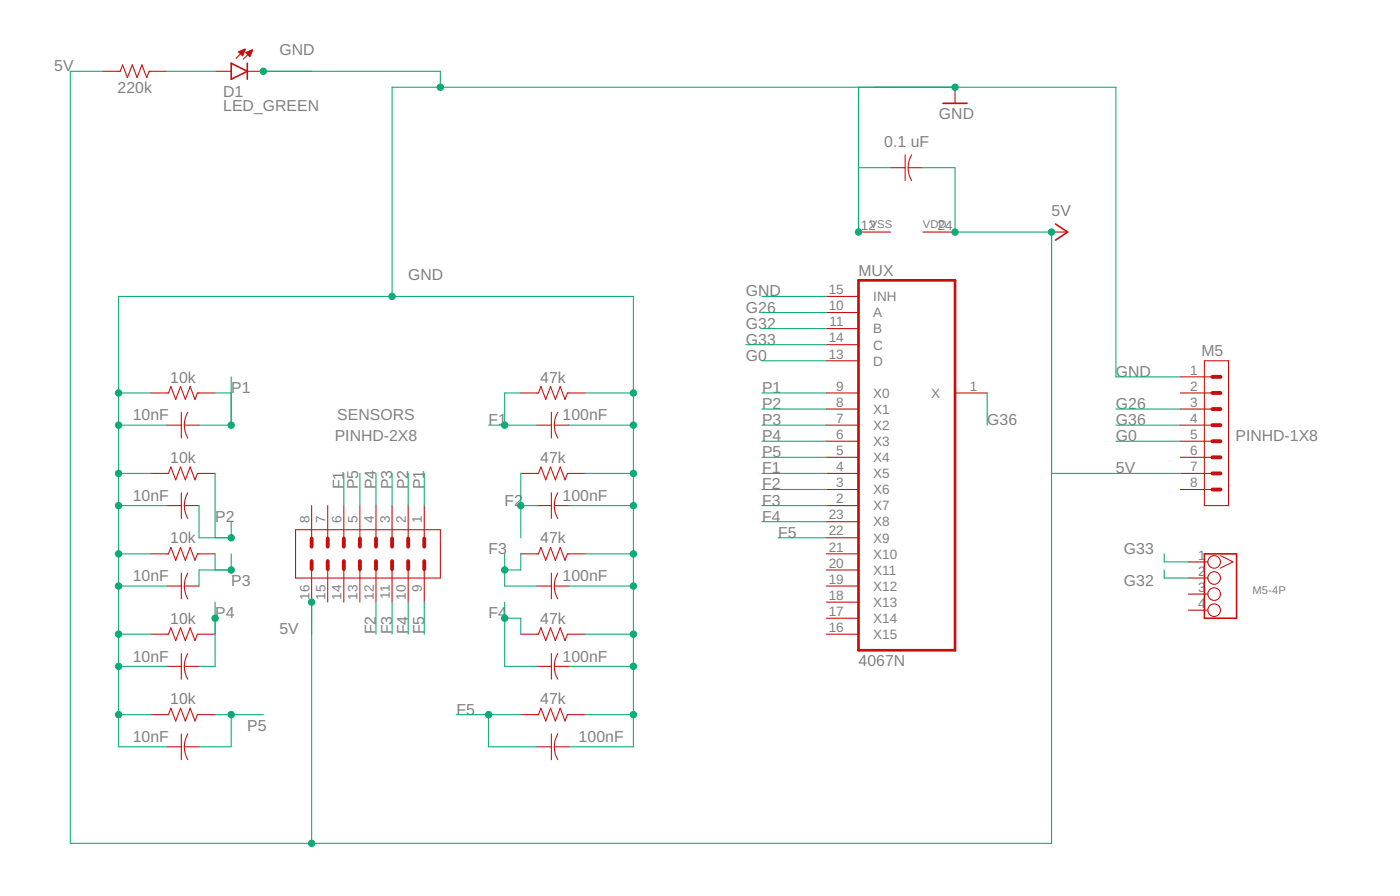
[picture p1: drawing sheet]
<svg xmlns="http://www.w3.org/2000/svg" width="221mm" height="141mm" viewBox="0 0 221 141" stroke-linecap="round" stroke-linejoin="round" font-family="sans-serif">
<g fill="none" stroke="#c90d0c" stroke-width=".17">
<path d="M16.2 11.3h2.8l.4-1.1 .7 2.1 .8-2.1 .7 2.1 .8-2.1 .8 2.1 .3-1h2.8M34 11.3h2.5M38.7 7.8l-1.4 1.4M39 11.3h2.6M39.8 8l-1.4 1.4M150.8 13.8v2.5M135.5 36.6h5.1M140.6 26.5h2.3M142.9 24.4v4.1M143.4 26.5h2.3M143.9 24.4a4 4 0 0 0 0 4.1M145.7 36.6h5.1"/>
<path d="M166 36.6h2.6M130.5 57h5M130.5 49.3h5M130.5 51.9h5M130.5 54.4h5M130.5 46.8h5M186.3 59.5h5.1M190.2 57h3.8v22.8h-3.8zM23.8 74.7h2.8l.4-1 .7 2.1 .8-2.1 .8 2.1 .7-2.1 .8 2.1 .4-1.1h2.8M23.8 62h2.8l.4-1 .7 2.1 .8-2.1 .8 2.1 .7-2.1 .8 2.1 .4-1.1h2.8M26.3 79.8h2.3M26.3 67.1h2.3"/>
<path d="M28.6 65.1v4M28.6 77.8v4M29.1 79.8h2.3M29.1 67.1h2.3M29.6 77.8a4 4 0 0 0 0 4M29.6 65.1a4 4 0 0 0 0 4M49.2 79.8v5.1M51.7 79.8v5.1M54.3 79.8v5.1M56.8 79.8v5.1M59.4 79.8v5.1M61.9 79.8v5.1"/>
<path d="M64.4 79.8v5.1M67 79.8v5.1M82.2 74.7h2.8l.4-1 .8 2.1 .7-2.1 .8 2.1 .7-2.1 .8 2.1 .4-1.1h2.8M82.2 62h2.8l.4-1 .8 2.1 .7-2.1 .8 2.1 .7-2.1 .8 2.1 .4-1.1h2.8M84.8 79.8h2.2M84.8 67.1h2.2M87 65.1v4M87 77.8v4M87.6 79.8h2.2M87.6 67.1h2.2M88.1 65.1a4 4 0 0 0 0 4M88.1 77.8a4 4 0 0 0 0 4"/>
<path d="M130.5 74.7h5M130.5 79.8h5M130.5 62h5M130.5 67.1h5M130.5 64.6h5M130.5 69.7h5M130.5 72.2h5M130.5 77.3h5M150.8 62h5.1M186.3 74.7h5.1M186.3 62h5.1M186.3 67.1h5.1"/>
<path d="M186.3 64.6h5.1M186.3 69.7h5.1M186.3 72.2h5.1M186.3 77.3h5.1M23.8 87.4h2.8l.4-1 .7 2.1 .8-2.1 .8 2.1 .7-2.1 .8 2.1 .4-1.1h2.8M26.3 92.5h2.3M28.6 90.5v4M29.1 92.5h2.3M29.6 90.5a4 4 0 0 0 0 4M46.7 83.6h22.8v7.6h-22.8zM49.2 90v5.1M51.7 90v5.1"/>
<path d="M54.3 90v5.1M56.8 90v5.1M59.4 90v5.1M61.9 90v5.1M64.4 90v5.1M67 90v5.1M82.2 87.4h2.8l.4-1 .8 2.1 .7-2.1 .8 2.1 .7-2.1 .8 2.1 .4-1.1h2.8M84.8 92.5h2.2M87 90.5v4M87.6 92.5h2.2M88.1 90.5a4 4 0 0 0 0 4M130.5 87.4h5"/>
<path d="M130.5 92.5h5M130.5 82.4h5M130.5 84.9h5M130.5 90h5M130.5 95.1h5M130.5 97.6h5M187.6 91.2h3.1M187.6 88.7h3.1M187.6 93.8h3.1M187.6 96.3h3.1M192.7 87.7l2 1-2 1M23.8 100.1h2.8l.4-1 .7 2 .8-2 .8 2 .7-2 .8 2 .4-1h2.8"/>
<path d="M23.8 112.8h2.8l.4-1 .7 2 .8-2 .8 2 .7-2 .8 2 .4-1h2.8M26.3 105.2h2.3M26.3 117.9h2.3M28.6 103.2v4M28.6 115.9v4M29.1 105.2h2.3M29.1 117.9h2.3M29.6 103.2a4 4 0 0 0 0 4M29.6 115.9a4 4 0 0 0 0 4M82.2 100.1h2.8l.4-1 .8 2 .7-2 .8 2 .7-2 .8 2 .4-1h2.8M82.2 112.8h2.8l.4-1 .8 2 .7-2 .8 2 .7-2 .8 2 .4-1h2.8M84.8 105.2h2.2"/>
<path d="M84.8 117.9h2.2M87 103.2v4M87 115.9v4M87.6 105.2h2.2M87.6 117.9h2.2M88.1 103.2a4 4 0 0 0 0 4M88.1 115.9a4 4 0 0 0 0 4M130.5 100.1h5"/>
<circle cx="191.7" cy="96.3" r=".99"/>
<circle cx="191.7" cy="91.2" r=".99"/>
<circle cx="191.7" cy="93.8" r=".99"/>
<circle cx="191.7" cy="88.7" r=".99"/>
</g>
<path d="M36.5 10l2.5 1.3-2.5 1.2zM39 10v2.5M148.9 16.3h3.8M166.7 35.4l1.9 1.2-1.9 1.3M190.2 87.4h5v10.2h-5z" fill="none" stroke="#c90d0c" stroke-width=".25"/>
<g fill="none" stroke="#c90d0c" stroke-width=".61">
<path d="M191.4 59.5h1.3M191.4 62h1.3M191.4 64.6h1.3M191.4 67.1h1.3M191.4 69.7h1.3M191.4 72.2h1.3M191.4 74.7h1.3M191.4 77.3h1.3M49.2 85v1.3M49.2 88.6v1.2M51.7 85v1.3M51.7 88.6v1.2"/>
<path d="M54.3 85v1.3M54.3 88.6v1.2M56.8 85v1.3M56.8 88.6v1.2M59.4 85v1.3M59.4 88.6v1.2M61.9 85v1.3M61.9 88.6v1.2M64.4 85v1.3M64.4 88.6v1.2M67 85v1.3M67 88.6v1.2"/>
</g>
<g fill="#c90d0c" stroke="#c90d0c" stroke-width=".16">
<path d="M37.6 8.2l1.1-.5 .1 .1-.5 1z" fill-rule="evenodd"/>
<path d="M38.8 8.3l1-.4h.1l-.4 1.1z" fill-rule="evenodd"/>
</g>
<path d="M135.5 44.3h15.3v58.4h-15.3z" fill="none" stroke="#c90d0c" stroke-width=".42"/>
<g fill="none" stroke="#0dab76" stroke-width=".17">
<path d="M16.2 11.3h-5.1v121.8h154.9v-96.5h-15.2v-10.1h-5.1M26.3 11.3h7.7M41.6 11.3h27.9v2.5M135.5 13.8v22.8M135.5 26.5h5.1M36.5 59.5v7.6h-5.1M61.9 46.8v-33h114.3v45.7h10.1M117.8 54.4h12.7M120.3 46.8h10.2M120.3 57h10.2M120.3 49.3h10.2M120.3 51.9h10.2"/>
<path d="M18.7 74.7h5.1M18.7 62h5.1M18.7 67.1h7.6M18.7 79.8h7.6M31.4 79.8v5.1h5.1v-2.5M34 62h2.5M34 74.7v10.2M54.3 74.7v5.1M56.8 74.7v5.1M59.4 74.7v5.1M61.9 74.7v5.1M64.4 74.7v5.1"/>
<path d="M67 74.7v5.1M77.1 67.1h7.7M82.2 62h-2.5v5.1M82.2 79.8h2.6M82.2 74.7v10.2M89.8 67.1h10.2M89.8 79.8h10.2M92.4 74.7h7.6M92.4 62h7.6M120.3 74.7h10.2M120.3 62h10.2M120.3 67.1h10.2"/>
<path d="M120.3 79.8h10.2M120.3 64.6h10.2M120.3 77.3h10.2M120.3 72.2h10.2M120.3 69.7h10.2M155.9 62v5.1M166 74.7h20.3M176.2 67.1h10.1M176.2 64.6h10.1M176.2 69.7h10.1M18.7 87.4h5.1M18.7 92.5h7.6"/>
<path d="M34 95.1v10.1h-2.6M34 87.4v2.6M36.5 87.4v2.6h-5.1v2.5M49.2 95.1v38M59.4 95.1v5M61.9 95.1v5M64.4 95.1v5M67 95.1v5M79.7 87.4v5.1h5.1M79.7 95.1v10.1h5.1M79.7 97.6h2.5v2.5M82.2 87.4v2.6h-2.5"/>
<path d="M89.8 92.5h10.2M92.4 87.4h7.6M120.3 82.4h10.2M122.8 84.9h7.7M183.8 90v1.2h3.8M183.8 87.4v1.3h3.8M18.7 100.1h5.1M18.7 105.2h7.6M18.7 112.8h5.1M26.3 117.9h-7.6v-71.1h81.3v71.1h-10.2M34 112.8h7.6M36.5 112.8v5.1h-5.1"/>
<path d="M72.1 112.8h10.1M77.1 112.8v5.1h7.7M89.8 105.2h10.2M92.4 100.1h7.6M92.4 112.8h7.6"/>
</g>
<g fill="#0dab76" stroke="#0dab76" stroke-width=".16">
<circle cx="166" cy="36.6" r=".51"/>
<circle cx="150.8" cy="36.6" r=".51"/>
<circle cx="49.2" cy="95.1" r=".51"/>
<circle cx="49.2" cy="133.1" r=".51"/>
<circle cx="150.8" cy="13.8" r=".51"/>
<circle cx="18.7" cy="112.8" r=".51"/>
<circle cx="18.7" cy="105.2" r=".51"/>
<circle cx="18.7" cy="100.1" r=".51"/>
<circle cx="18.7" cy="92.5" r=".51"/>
<circle cx="18.7" cy="87.4" r=".51"/>
<circle cx="18.7" cy="79.8" r=".51"/>
<circle cx="18.7" cy="74.7" r=".51"/>
<circle cx="18.7" cy="67.1" r=".51"/>
<circle cx="18.7" cy="62" r=".51"/>
<circle cx="61.9" cy="46.8" r=".51"/>
<circle cx="100" cy="62" r=".51"/>
<circle cx="100" cy="67.1" r=".51"/>
<circle cx="100" cy="74.7" r=".51"/>
<circle cx="100" cy="79.8" r=".51"/>
<circle cx="100" cy="87.4" r=".51"/>
<circle cx="100" cy="92.5" r=".51"/>
<circle cx="100" cy="100.1" r=".51"/>
<circle cx="100" cy="105.2" r=".51"/>
<circle cx="100" cy="112.8" r=".51"/>
<circle cx="135.5" cy="36.6" r=".51"/>
<circle cx="41.6" cy="11.3" r=".51"/>
<circle cx="69.5" cy="13.8" r=".51"/>
<circle cx="36.5" cy="67.1" r=".51"/>
<circle cx="79.7" cy="67.1" r=".51"/>
<circle cx="36.5" cy="84.9" r=".51"/>
<circle cx="82.2" cy="79.8" r=".51"/>
<circle cx="36.5" cy="90" r=".51"/>
<circle cx="79.7" cy="90" r=".51"/>
<circle cx="77.1" cy="112.8" r=".51"/>
<circle cx="36.5" cy="112.8" r=".51"/>
<circle cx="79.7" cy="97.6" r=".51"/>
<circle cx="34" cy="97.6" r=".51"/>
</g>
<g font-size="2.5" fill="#808080">
<text x="8.6" y="11.2">5V</text>
<text x="44.1" y="8.7">GND</text>
<text x="18.6" y="14.7">220k</text>
<text x="35.2" y="17.6">LED_GREEN</text>
<text x="35.2" y="15.3">D1</text>
<text x="139.6" y="23.2">0.1 uF</text>
<text x="148.2" y="18.9">GND</text>
<text x="166" y="34.1">5V</text>
<text x="64.4" y="44.3">GND</text>
<text x="117.8" y="46.8">GND</text>
<text x="135.5" y="43.6">MUX</text>
<text x="117.8" y="49.3">G26</text>
<text x="117.8" y="51.9">G32</text>
<text x="117.8" y="57">G0</text>
<text x="117.8" y="54.4">G33</text>
<text x="176.2" y="59.5">GND</text>
<text x="189.7" y="56.2">M5</text>
<text x="26.9" y="60.4">10k</text>
<text x="36.5" y="62">P1</text>
<text x="85.3" y="60.4">47k</text>
<text x="120.3" y="62">P1</text>
<text x="120.3" y="64.6">P2</text>
<text x="176.2" y="64.6">G26</text>
<text x="20.9" y="66.4">10nF</text>
<text x="52.8" y="69.7">PINHD-2X8</text>
<text x="53.2" y="66.4">SENSORS</text>
<text x="77.1" y="67.1">F1</text>
<text x="88.8" y="66.4">100nF</text>
<text x="120.3" y="67.1">P3</text>
<text x="120.3" y="69.7">P4</text>
<text x="155.9" y="67.1">G36</text>
<text x="176.2" y="69.7">G0</text>
<text x="176.2" y="67.1">G36</text>
<text x="195.1" y="69.7">PINHD-1X8</text>
<text x="26.9" y="73.1">10k</text>
<text x="54.3" y="77.3" transform="rotate(-90 54.3 77.3)">F1</text>
<text x="56.6" y="77.3" transform="rotate(-90 56.6 77.3)">P5</text>
<text x="59.4" y="77.3" transform="rotate(-90 59.4 77.3)">P4</text>
<text x="61.9" y="77.3" transform="rotate(-90 61.9 77.3)">P3</text>
<text x="64.4" y="77.3" transform="rotate(-90 64.4 77.3)">P2</text>
<text x="67" y="77.3" transform="rotate(-90 67 77.3)">P1</text>
<text x="85.3" y="73.1">47k</text>
<text x="120.3" y="74.7">F1</text>
<text x="120.3" y="77.3">F2</text>
<text x="120.3" y="72.2">P5</text>
<text x="176.2" y="74.7">5V</text>
<text x="20.9" y="79">10nF</text>
<text x="34" y="82.3">P2</text>
<text x="79.7" y="79.8">F2</text>
<text x="88.8" y="79">100nF</text>
<text x="120.3" y="79.8">F3</text>
<text x="120.3" y="82.3">F4</text>
<text x="26.9" y="85.8">10k</text>
<text x="77.1" y="87.4">F3</text>
<text x="85.3" y="85.8">47k</text>
<text x="122.8" y="84.9">F5</text>
<text x="177.4" y="87.4">G33</text>
<text x="20.9" y="91.7">10nF</text>
<text x="36.5" y="92.5">P3</text>
<text x="88.8" y="91.7">100nF</text>
<text x="177.4" y="92.5">G32</text>
<text x="26.9" y="98.5">10k</text>
<text x="34" y="97.6">P4</text>
<text x="44.1" y="100.1">5V</text>
<text x="59.4" y="100.1" transform="rotate(-90 59.4 100.1)">F2</text>
<text x="61.9" y="100.1" transform="rotate(-90 61.9 100.1)">F3</text>
<text x="64.4" y="100.1" transform="rotate(-90 64.4 100.1)">F4</text>
<text x="67" y="100.1" transform="rotate(-90 67 100.1)">F5</text>
<text x="77.1" y="97.6">F4</text>
<text x="85.3" y="98.5">47k</text>
<text x="20.9" y="104.4">10nF</text>
<text x="88.8" y="104.4">100nF</text>
<text x="135.5" y="105.2">4067N</text>
<text x="26.9" y="111.2">10k</text>
<text x="72.1" y="112.8">F5</text>
<text x="85.3" y="111.2">47k</text>
<text x="20.9" y="117.1">10nF</text>
<text x="39" y="115.4">P5</text>
<text x="91.4" y="117.1">100nF</text>
</g>
<g font-size="2.1" fill="#808080">
<text x="135.9" y="36.3">12</text>
<text x="148" y="36.3">24</text>
<text x="130.8" y="46.4">15</text>
<text x="137.9" y="47.6">INH</text>
<text x="130.8" y="49">10</text>
<text x="131" y="51.5">11</text>
<text x="137.9" y="50.1">A</text>
<text x="137.9" y="52.6">B</text>
<text x="130.8" y="54.1">14</text>
<text x="130.8" y="56.6">13</text>
<text x="137.9" y="55.2">C</text>
<text x="137.9" y="57.7">D</text>
<text x="187.9" y="59.1">1</text>
<text x="132" y="61.7">9</text>
<text x="132" y="64.2">8</text>
<text x="137.9" y="62.8">X0</text>
<text x="137.9" y="65.3">X1</text>
<text x="147" y="62.8">X</text>
<text x="153.1" y="61.7">1</text>
<text x="187.9" y="61.7">2</text>
<text x="187.9" y="64.2">3</text>
<text x="132" y="66.8">7</text>
<text x="132" y="69.3">6</text>
<text x="132" y="71.8">5</text>
<text x="137.9" y="67.9">X2</text>
<text x="137.9" y="70.4">X3</text>
<text x="187.9" y="66.8">4</text>
<text x="187.9" y="69.3">5</text>
<text x="187.9" y="71.8">6</text>
<text x="132" y="74.4">4</text>
<text x="132" y="76.9">3</text>
<text x="137.9" y="73">X4</text>
<text x="137.9" y="75.5">X5</text>
<text x="187.9" y="74.4">7</text>
<text x="187.9" y="76.9">8</text>
<text x="48.8" y="82.6" transform="rotate(-90 48.8 82.6)">8</text>
<text x="51.4" y="82.6" transform="rotate(-90 51.4 82.6)">7</text>
<text x="53.9" y="82.6" transform="rotate(-90 53.9 82.6)">6</text>
<text x="56.5" y="82.6" transform="rotate(-90 56.5 82.6)">5</text>
<text x="59" y="82.6" transform="rotate(-90 59 82.6)">4</text>
<text x="61.5" y="82.6" transform="rotate(-90 61.5 82.6)">3</text>
<text x="64.1" y="82.6" transform="rotate(-90 64.1 82.6)">2</text>
<text x="66.6" y="82.6" transform="rotate(-90 66.6 82.6)">1</text>
<text x="130.8" y="82">23</text>
<text x="132" y="79.5">2</text>
<text x="137.9" y="78">X6</text>
<text x="137.9" y="80.6">X7</text>
<text x="137.9" y="83.1">X8</text>
<text x="130.8" y="84.5">22</text>
<text x="130.8" y="87.1">21</text>
<text x="130.8" y="89.6">20</text>
<text x="137.9" y="85.6">X9</text>
<text x="137.9" y="88.2">X10</text>
<text x="189.2" y="88.3">1</text>
<text x="48.8" y="94.7" transform="rotate(-90 48.8 94.7)">16</text>
<text x="51.4" y="94.7" transform="rotate(-90 51.4 94.7)">15</text>
<text x="53.9" y="94.7" transform="rotate(-90 53.9 94.7)">14</text>
<text x="56.5" y="94.7" transform="rotate(-90 56.5 94.7)">13</text>
<text x="59" y="94.7" transform="rotate(-90 59 94.7)">12</text>
<text x="61.5" y="94.5" transform="rotate(-90 61.5 94.5)">11</text>
<text x="64.1" y="94.7" transform="rotate(-90 64.1 94.7)">10</text>
<text x="66.6" y="93.5" transform="rotate(-90 66.6 93.5)">9</text>
<text x="130.8" y="92.2">19</text>
<text x="130.8" y="94.7">18</text>
<text x="137.9" y="90.7">X11</text>
<text x="137.9" y="93.3">X12</text>
<text x="137.9" y="95.8">X13</text>
<text x="189.2" y="90.9">2</text>
<text x="189.2" y="93.4">3</text>
<text x="189.2" y="96">4</text>
<text x="130.8" y="97.2">17</text>
<text x="130.8" y="99.8">16</text>
<text x="137.9" y="98.3">X14</text>
<text x="137.9" y="100.9">X15</text>
</g>
<g font-size="1.8" fill="#808080">
<text x="137.3" y="36">VSS</text>
<text x="145.7" y="36">VDD</text>
<text x="197.8" y="93.8">M5-4P</text>
</g>
</svg>
